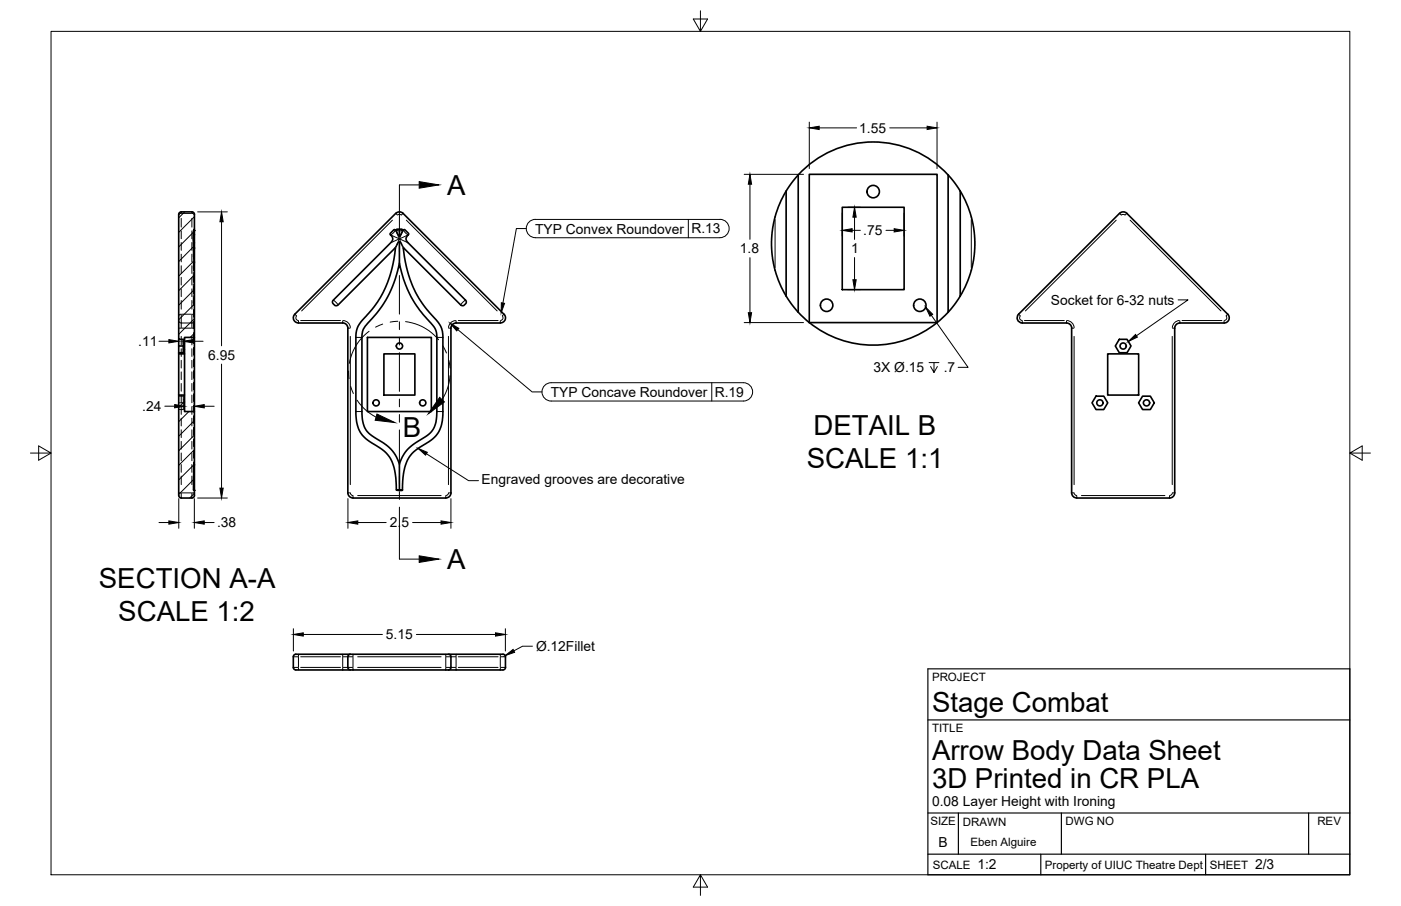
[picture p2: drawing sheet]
<svg xmlns="http://www.w3.org/2000/svg" width="432mm" height="279mm" viewBox="0 0 432 279" stroke-linecap="round" stroke-linejoin="round" font-family="sans-serif">
<!-- layer: Visible -->
<g fill="none" stroke="#000" stroke-width=".51">
<path d="M242.3 58.9a30 30 0 0 0-4 10.4l-.4 3.1-.1 3.5 .2 3.1 .6 3.2a30.7 30.7 0 0 0 3.7 9.1M246 54l-1.9 2.3-1.8 2.6v32.4M246 54v42.3M246 53.9a31.3 31.3 0 0 1 46.2 0M296 58.9l-1.8-2.6-2-2.3v42.3M296 58.9v32.4M296 58.9a29.9 29.9 0 0 1 3.9 10.5l.5 3 .1 3.5-.3 3.1-.6 3.2a30.9 30.9 0 0 1-3.6 9.1M55.3 65.6l.6-.3h3.3l.5 .3 .2 .5v4.6l-.3 .5v2.5l.3 7.4v23h-3v1.7h-.4v-1.2h-1.4v-38.5zM59.7 74.7l.2 1.8M59.9 70.7v.4M59.9 76.5v4.6M59.9 71.1v1.3"/>
<path d="M59.9 72.5v4M59.9 71.1l-.2 1.6M59.9 72.4v.1M123.1 74.6v.8a28.6 28.6 0 0 0 3.6 16.2 55.4 55.4 0 0 0 7.2 9.4l.6 1.6 .1 1.1v23.2a8.2 8.2 0 0 1-5.3 8.9 11.8 11.8 0 0 0-6.2 7.4M123.1 71.2v1.5M125.8 72.5a1.46 1.46 0 0 0 0 2.4l17.8 17.7 .1 .5-.1 .5-.8 .7-.8-.3-17.6-17.5a33.8 33.8 0 0 0 10.4 22.6 7.1 7.1 0 0 1 1.7 5v22.8a9.9 9.9 0 0 1-5.4 10 11.2 11.2 0 0 0-6.9 10.2l-.2 4.1h-.9M125.8 72.4l.1-.4-1.1-1.2-.7 .3-.3-.4h-1.4l-.3 .4-.7-.3-1.2 1.2 .2 .5a1.46 1.46 0 0 1 0 2.4l-17.8 17.7-.1 .5 .1 .5 .8 .7 .8-.3 17.6-17.5a33.8 33.8 0 0 1-10.6 22.8 6.9 6.9 0 0 0-1.5 4.8v22.8a9.9 9.9 0 0 0 6.2 10.5 11.5 11.5 0 0 1 6.1 10.7l.2 2.9M125.8 72.4v.1M259.6 63.9h19.1v25.4h-19.1zM92 99.6h13.6M92 99.6a1.57 1.57 0 0 1-1.5-1 1.57 1.57 0 0 1 .4-1.7l31.1-31.1a1.59 1.59 0 0 1 2.2 0l31.1 31.1a1.57 1.57 0 0 1 .4 1.7 1.57 1.57 0 0 1-1.5 1M105.6 99.6a1.59 1.59 0 0 1 1.6 1.6v50.8a1.59 1.59 0 0 0 1.6 1.6h28.6a1.63 1.63 0 0 0 1.6-1.6v-50.8a1.59 1.59 0 0 1 1.6-1.6h13.6"/>
<path d="M123.1 81.1a35.7 35.7 0 0 1-10.5 19.4l-.8 1.4-.3 1.8v23.2a8.2 8.2 0 0 0 5.3 8.9 11 11 0 0 1 6.3 8.1v7.1M242.3 91.3l1.8 2.7 1.9 2.3M246 96.3l3.4 3.2M249.4 99.5v-45.7h39.4v45.7M249.4 99.5h39.4M249.4 99.5a31.3 31.3 0 0 0 39.4 0M292.2 96.3l-3.4 3.2M296 91.3l-1.8 2.7-2 2.3M313.9 96.9l31.2-31.1a1.59 1.59 0 0 1 2.2 0l31.1 31.1M313.9 96.9a1.61 1.61 0 0 0-.3 1.7 1.61 1.61 0 0 0 1.5 1h13.6a1.56 1.56 0 0 1 1.6 1.6v50.8a1.59 1.59 0 0 0 1.6 1.6h28.6a1.59 1.59 0 0 0 1.6-1.6v-50.8a1.59 1.59 0 0 1 1.6-1.6M378.4 96.9a1.6 1.6 0 0 1 .3 1.7 1.6 1.6 0 0 1-1.4 1h-13.7M55.1 108.8h1.4v-1.1h.4v1.4h-1.8z"/>
<path d="M55.1 104.6v4.2M55.1 109.1v12.7M55.1 106.7h1.4M56.5 105.8v1.9M56.9 105.8v1.9M56.9 109.1v12.7M59.9 104.1v22.8M113.2 104.1h19.7v22.8h-19.7zM118.3 109.1h9.6v12.7h-9.6zM341.4 109.1h9.5v12.7h-9.5zM345 104.6h2.4l1.2 2.1-1.2 2.1h-2.4l-1.3-2.1zM55.1 121.8h1.8v5.1h3v16.3l-.3 6.7 .3 2.9-.2 .5-.6 .3h-3.2l-.6-.3-.2-.5z"/>
<path d="M337.8 122.2h2.4l1.2 2-1.2 2.1h-2.4l-1.2-2.1zM352.1 122.2h2.4l1.3 2-1.3 2.1h-2.4l-1.2-2.1zM59.6 151l.3 .2M59.9 143.2v8M123.1 151h.8l-.8 .2M123.1 151h-.9l.9 .2M90.6 202l.6-.2h63.3a1.11 1.11 0 0 1 1.3 .7v3.3a1.28 1.28 0 0 1-1.6 .8h-62.2a1.27 1.27 0 0 1-1.6-.8v-3.3zM108 201.8l-.6 .2-.2 .5v3.3l.2 .6 .6 .2M138.2 201.8l.6 .2 .2 .5-.1 3.6-.7 .5"/>
<circle cx="269.1" cy="59.1" r="1.92"/>
<circle cx="254.8" cy="94.1" r="1.92"/>
<circle cx="283.5" cy="94.1" r="1.92"/>
<circle cx="123.1" cy="106.7" r=".95"/>
<circle cx="346.2" cy="106.7" r=".95"/>
<circle cx="115.9" cy="124.2" r=".95"/>
<circle cx="130.3" cy="124.2" r=".95"/>
<circle cx="339" cy="124.2" r=".95"/>
<circle cx="353.4" cy="124.2" r=".95"/>
</g>
<!-- layer: Visible Narrow -->
<g fill="none" stroke="#000" stroke-width=".31">
<path d="M59.6 73.7l.3 1.1M59.7 74.7v.7M59.7 75.4l.2 1.3M59.7 72.2l.2 .2M59.7 75.3h.1M59.9 71l-.2 1.7M59.9 71l-.3 .2M59.9 71h.1M59.9 72.5l-.3 1.1M120.5 72.5l2.5 1.1M120.9 67.9l-27.9 28M121.8 70.9l-.6 .9-.8 .6"/>
<path d="M122 71.1l.7 1.3 .4 .3M122 71.1l1 2.4M122 65.8l.5 .5M122 71.1h.1M122.2 71h.1M122.2 71l.9 1.7M122.4 75.3l.3-.4a.5 .5 0 0 1 .8 0l.3 .4M122.4 75.3l-.8 1.3M122.4 75.3h.1M122.5 75.4l.4-.7h.4l1 2M122.5 75.4l-.6 1.3M122.6 66.3l.5-.2 .5 .2"/>
<path d="M123 73.7l-2.5 1.1M123.1 73.7l-.7 1.5M123.1 70.7v.5l-.9-.2M123.1 73.7l.7 1.5M123.2 73.7l2.5 1.1M123.8 75.3l.8 1.3M123.8 75.3h-.1M124 71l-.9 1.7M124 71l-.9 .2M124 71h.1M124.2 71.1h.1M124.2 71.1l-1.1 1.6"/>
<path d="M124.2 71.1l-1 2.4M124.2 65.8l-.5 .5M124.4 70.9l.8 1.1 .6 .4M125.2 67.9l28 28M125.7 72.5l-2.5 1.1M238.9 67.7v14.8M299.4 67.7v14.8M344 67.9l-28 28M345.1 65.8l.4 .5M345.6 66.3l.6-.2 .5 .2M347.3 65.8l-.5 .5M348.3 67.9l28 28"/>
<path d="M90.9 96.9l.5 .5M91.4 97.5l-.2 .8 .7 .5M92 98.9v.7M92.7 98.8h12.2M102.7 92.5l1.5 1.5M105.6 98.9v.7M105.8 98.9a2.35 2.35 0 0 1 2.2 2.1M140.4 98.9a2.35 2.35 0 0 0-2.2 2.1M140.6 98.9v.7M141.2 98.8h12.3M143.4 92.5l-1.4 1.5M154.2 98.9v.7"/>
<path d="M154.9 97.5l.1 .8-.7 .5M155.3 96.9l-.5 .5M313.9 96.9l.6 .5M314.4 97.5l-.1 .8 .7 .5M315.1 98.9v.7M315.7 98.8h12.3M328.7 98.9v.7M328.9 98.9a2.35 2.35 0 0 1 2.2 2.1M363.5 98.8a2.35 2.35 0 0 0-2.2 2.2M363.6 98.9v.7M364.3 98.8h12.3M377.3 98.9v.7"/>
<path d="M377.9 97.5l.2 .8-.7 .5M378.4 96.9l-.5 .5M107.2 101.2h.7M108 103.7v45.8M109.8 104.1h1.7M134.7 104.1h1.7M138.2 103.7v45.8M138.3 101.2h.7M330.3 101.2h.7M331 103.7v45.8M361.3 103.7v45.8M361.4 101.2h.7"/>
<path d="M109.8 126.9h1.7M134.7 126.9h1.7M59.7 151.1l.2 .1M59.9 151v.2M59.9 151h.1M59.9 151v.1M59.9 151.2h.1M107.2 152h.7M108 152.1l.2 .5 .5 .2M108.8 152.9v.7M110.2 152.8h25.8M123.1 151.1v.1z"/>
<path d="M123.9 151l-.1 .2M123.9 151l.1 .1M123.9 151h.1M137.4 152.9v.7M138.2 152.1l-.2 .5-.5 .2M138.3 152h.7M330.3 152h.7l.3 .6 .5 .2M331.9 152.9v.7M333.3 152.8h25.7M360.5 152.9v.7M361.3 152.1l-.2 .5-.6 .2M361.4 152h.7"/>
<path d="M90.4 202.5h1.5M90.4 205.8h1.5M92 201.8v.7M92 205.9v.7M92 202.7v3M92.7 202.5h12.2M92.7 205.8h12.2M105.6 201.8v.7M105.6 205.9v.7M105.6 202.7v3M105.7 202.5h1.5M105.7 205.8h1.5"/>
<path d="M107.2 202.5h1.5M107.2 205.8h1.5M108.8 201.8v.7M108.8 205.9v.7M108.8 202.7v3M110.2 202.5h25.8M110.2 205.8h25.8M137.4 201.8v.7M137.4 205.9v.7M137.4 202.7v3M137.5 202.5h1.5M137.5 205.8h1.5"/>
<path d="M139 202.5h1.4M139 205.8h1.4M140.6 201.8v.7M140.6 205.9v.7M140.6 202.7v3M141.2 202.5h12.3M141.2 205.8h12.3M154.2 201.8v.7M154.2 205.9v.7M154.2 202.7v3M154.3 202.5h1.5M154.3 205.8h1.5"/>
</g>
<!-- layer: Hidden Narrow -->
<g fill="none" stroke="#000" stroke-width=".31">
<path d="M55.8 65.8l-.5 .2-.2 .3M55.9 65.3v.5M55.9 67.4v2.6M55.9 71.2v2.4M55.9 74.8v2.4M55.9 78.4v2.4M56 65.8h3M59.1 65.3a.45 .45 0 0 0 .1 .5 .45 .45 0 0 0 .5 .2l.2 .3M59.1 67.4v2.6M59.1 71.2v2.4M59.1 74.8v2.4M59.1 78.4v2.4"/>
<path d="M59.6 73.7l.1 1.5M59.6 71.2h.1M59.7 72.7h.1M59.7 74.7h.1M59.7 74.6v.7M59.7 75.3l.2 1.3M59.9 71.1l-.3 1.6M59.9 71.1l-.3 2.4M59.9 71.1h.1M59.9 71v.1M59.9 70.9l-.3 .7 .1 .6M55.8 96.9l-.5 .1-.2 .4"/>
<path d="M55.9 97v2.6M55.9 99.6v1.5M55.9 82v2.3M55.9 85.5v2.4M55.9 89.1v2.4M55.9 92.7v2.6M56 96.9h3M59.1 99.6v1.5M59.1 97v2.6M59.1 82v2.3M59.1 85.5v2.4M59.1 89.1v2.4"/>
<path d="M59.1 92.7v2.6M59.2 96.9l.5 .1 .2 .4M59.9 92.5l-.3 .7 .3 .8M55.1 101.2h.7M55.9 103.7v2.7M55.9 107.5v2.4M55.9 111.1v2.4M55.9 114.7v2.4M55.9 118.3v2.4M56 101.2h3M59.1 103.7v2.7M59.1 107.5v2.4"/>
<path d="M59.1 111.1v2.4M59.1 114.7v2.4M59.1 118.3v2.4M59.2 101.2h.7M59.7 104.1h.2zM55.9 121.8v2.4M55.9 125.4v2.4M55.9 129v2.4M55.9 132.5v2.4M55.9 136.1v2.4M55.9 139.7v2.4M59.1 121.8v2.4"/>
<path d="M59.1 125.4v2.4M59.1 129v2.4M59.1 132.5v2.4M59.1 136.1v2.4M59.1 139.7v2.4M59.7 126.9h.2zM55.1 152h.7M55.9 152.1v1.5M55.9 143.3v2.3M55.9 146.8v2.7M56 152h3M59.1 152.1v1.5"/>
<path d="M59.1 143.3v2.3M59.1 146.8v2.7M59.2 152h.7M59.9 151.2h.1"/>
</g>
<!-- layer: Hidden -->
<g fill="none" stroke="#000" stroke-width=".31">
<path d="M59.6 76.9v2.4M59.6 72.7h.1M59.6 77.6v2.4M59.7 74.7l-.1 1.7M59.9 70.8l-.3 1v3.9M59.9 70.7l-.3 .5v1.5M55.1 98.8l.3 .6 .5 .2h3.5l.5-.8M59.6 91.2v2.3l.3 .8M59.6 80.5v2.3M59.6 84v2.4M59.6 87.6v2.4M59.6 99v2.4"/>
<path d="M59.6 95.4v2.4M59.6 91.9v2.4M59.6 88.3v2.4M59.6 84.7v2.4M59.6 81.2v2.3M59.6 102.6v3.4M59.6 107.1v2.4M59.6 110.7v2.4M59.6 114.3v2.4M59.6 117.9v2.3M55.1 124.2h1.4v2.1h-1.4M55.1 122.2h1.4v2"/>
<path d="M56.5 125.2h.4M56.5 123.3h.4M59.6 138.9v2.4M59.6 135.4v2.3M59.6 131.8v2.4M59.6 128.2v2.4M59.6 121.4v2.4M59.6 125v2M59.6 151h.1M59.6 149.6v1.4M59.6 146.1v2.4M59.6 142.5v2.4"/>
<path d="M59.6 151l.1 .1M59.9 151.2h.1"/>
</g>
<!-- layer: Border -->
<path d="M15.7 9.7h400.3v260.1h-400.3zM215.9 3.3v6.4l-2.2-3.8h4.4l-2.2 3.8M9.4 139.7h6.3l-3.8-2.2v4.4l3.8-2.2M416 139.7l3.8 2.2v-4.4l-3.8 2.2h6.4M215.9 269.8l2.2 3.8h-4.4l2.2-3.8v6.3" fill="none" stroke="#000" stroke-width=".31"/>
<!-- layer: Titleblock -->
<path d="M286 206.3h130v63.5h-130zM286 222h130M286 250.7h130M295.4 250.7v12.7M327.1 250.7v12.7M403.3 250.7v12.7M286 263.4h130M320.8 263.4v6.4M371.6 263.4v6.4" fill="none" stroke="#000" stroke-width=".36"/>
<!-- layer: Hatching -->
<g fill="none" stroke="#000" stroke-width=".31">
<path d="M56.9 65.3l-1.8 1.9M59.6 71.6l-4.5 4.5M59.7 76.1l-4.6 4.5M59.9 66.8l-4.8 4.8M59.8 80.4l-4.7 4.7M59.9 84.8l-4.8 4.8M59.9 89.3l-4.8 4.8M59.9 93.8l-4.8 4.8M59.9 98.3l-4.8 4.8M59.9 102.8l-1.3 1.3M56.9 123.7l-1.8 1.8M58.2 126.9l-3.1 3.1"/>
<path d="M59.9 129.7l-4.8 4.8M59.9 134.2l-4.8 4.8M59.9 138.7l-4.8 4.8M59.6 147.9l-4.5 4.6M59.9 143.2l-4.8 4.8M59.9 152.1l-1.4 1.5"/>
</g>
<!-- layer: Section Lines -->
<g fill="none" stroke="#000" stroke-width=".31">
<path d="M129.2 57h-6.1v16.1M123.1 75.4v2.4M123.1 80.2v2.4M123.1 85v11.9M123.1 99.3v2.3M123.1 104v2.4M123.1 108.8v11.9M123.1 123.1v2.4M123.1 127.8v2.4M123.1 132.6v11.9M123.1 146.9v2.3M123.1 151.6v2.4"/>
<path d="M123.1 156.4v16h6.1"/>
</g>
<path d="M129.2 56l6.1 1-6.1 1zM129.2 171.4l6.1 1-6.1 1z" fill="#000" stroke="#000" stroke-width=".31"/>
<!-- layer: FD_Dimensions -->
<g fill="none" stroke="#000" stroke-width=".31">
<path d="M249.4 37.7v14.3M252.5 39.4h11.5M274.2 39.4h11.5M288.8 37.7v14.3M229.4 53.8h18.2M231.1 56.8v17M60.9 65.3h9.2M68.3 68.4v38.2M162.2 70.5h-3l-4.2 23M165 73.3h56.9M165 73.3a2.82 2.82 0 0 1-2.8-2.8 2.82 2.82 0 0 1 2.8-2.8l56.9-.1a2.83 2.83 0 0 1 2.8 2.9 2.83 2.83 0 0 1-2.8 2.8M212.2 67.7v5.6"/>
<path d="M231.1 79.5v16.9M259.6 65.7v7.1M261.4 63.9h3.8M262.6 71h2.6M263.4 67v6.8M263.4 79.4v6.9M273.1 71h2.5M278.6 65.7v7.1M229.4 99.5h18.2M261.4 89.3h3.8M49 105.2h3M55.1 106.4v.6"/>
<path d="M56.5 106.4v.6M59.5 105.2h3.1M68.3 112.3v38.2M141.1 101.6l22.9 19.3h3M167.7 119.1a2.82 2.82 0 0 1 2.2-1.1h59.2a2.83 2.83 0 0 1 2.9 2.9 2.83 2.83 0 0 1-2.9 2.8h-59.2a2.83 2.83 0 0 1-2.6-1.6 2.83 2.83 0 0 1 .4-3zM219.4 118v5.7M50.8 125.3h3M56.9 123.5v1.6M59.9 123.5v1.6M62.9 125.3h3.1M55.1 153.8v9.1M59.9 153.8v9.1"/>
<path d="M60.9 153.6h9.2M107.2 153.8v9.1M139 153.8v9.1M49 161.1h3M62.9 161.1h3.1M110.3 161.1h8.7M127.2 161.1h8.7M90.4 193.9v6.9M93.5 195.7h24.4M128.3 195.7h24.4M155.8 193.9v6.9M164.1 199.3h-3l-2.7 1.4"/>
</g>
<g fill="#000" stroke="#000" stroke-width=".31">
<path d="M249.4 39.4l3.1-.5v1zM285.7 38.9l3.1 .5-3.1 .5zM231.1 53.8l.5 3h-1zM68.3 65.3l.5 3.1h-1zM259.6 71l3-.5v1zM263.4 63.9l.5 3.1h-1zM275.6 70.5l3 .5-3 .5zM154.5 93.4l1 .2-1 2.9zM230.6 96.4h1l-.5 3.1zM262.9 86.3h1l-.5 3zM52 104.7l3.1 .5-3.1 .5zM56.5 105.2l3-.5v1z"/>
<path d="M138.7 99.7l2.7 1.6-.6 .7zM53.8 124.8l3.1 .5-3.1 .5zM59.9 125.3l3-.5v1zM67.8 150.5h1l-.5 3.1zM52 160.6l3.1 .5-3.1 .5zM59.9 161.1l3-.5v1zM107.2 161.1l3.1-.5v1zM135.9 160.6l3.1 .5-3.1 .5zM90.4 195.7l3.1-.5v1zM152.7 195.2l3.1 .5-3.1 .5zM155.7 202.2l2.4-1.9 .5 .9z"/>
</g>
<!-- layer: Detail Boundary -->
<path d="M117.9 99.9l-2.1 1M122.6 99.1l-2.4 .2M125 99.2a15.5 15.5 0 0 1 10.2 5.6M107.4 114.4l.2 2.4M108.1 119.1l.8 2.2M113.7 102.2a15.6 15.6 0 0 0-6 9.9M136.5 106.7l1.1 2.2M138.3 111.1l.4 2.4M138.7 115.8l-.6 3.3-1.9 4.2M110.1 123.4l3 3.3 2.8 2" fill="none" stroke="#000" stroke-width=".31"/>
<path d="M116.2 127.7l5.5 2.6-6.1-.7zM135.5 122.5l1.5 1.5-5 3.6z" fill="#000" stroke="#000" stroke-width=".31"/>
<!-- layer: Hole Notes -->
<path d="M287 97.2l11.4 16.1h-3.1M286.3 111.8h3.1M287.9 111.8v3.1l-1.1-1.9M288.9 113l-1 1.9" fill="none" stroke="#000" stroke-width=".31"/>
<path d="M285.3 94.7l2.2 2.2-.9 .6z" fill="#000" stroke="#000" stroke-width=".31"/>
<!-- layer: Leaders -->
<path d="M347.8 105.3l2.2-2.2 .5 .9zM128.9 138.3l2.8 1.2-.6 .9z" fill="#000" stroke="#000" stroke-width=".31"/>
<path d="M363.1 92.5h3.1l-15.9 11M131.4 139.9l13 8.3h3.1" fill="none" stroke="#000" stroke-width=".31"/>
<g font-size="8.5">
<text x="137.8" y="60.1">A</text>
<text x="124.1" y="134.7">B</text>
<text x="250.7" y="134.1">DETAIL B</text>
<text x="248.6" y="144.3">SCALE 1:1</text>
<text x="137.8" y="175.5">A</text>
<text x="30.5" y="181.3">SECTION A-A</text>
<text x="36.5" y="191.6">SCALE 1:2</text>
<text x="287.3" y="219.5">Stage Combat</text>
<text x="287.3" y="234.5">Arrow Body Data Sheet</text>
<text x="287.3" y="243.1">3D Printed in CR PLA</text>
</g>
<g font-size="4.3">
<text x="264.8" y="40.9">1.55</text>
<text x="213.1" y="72">R.13</text>
<text x="164.9" y="72">TYP Convex Roundover</text>
<text x="266" y="72.5">.75</text>
<text x="228" y="78.1">1.8</text>
<text x="262.4" y="78.1">1</text>
<text x="323.9" y="94">Socket for 6-32 nuts</text>
<text x="42.6" y="106.8">.11</text>
<text x="64.2" y="111">6.95</text>
<text x="269.2" y="114.9">3X Ø.15</text>
<text x="290.9" y="114.9">.7</text>
<text x="169.8" y="122.4">TYP Concave Roundover</text>
<text x="220.3" y="122.4">R.19</text>
<text x="43.8" y="126.8">.24</text>
<text x="148.4" y="149.3">Engraved grooves are decorative</text>
<text x="66.9" y="162.6">.38</text>
<text x="120.2" y="162.6">2.5</text>
<text x="119" y="197.2">5.15</text>
<text x="165.2" y="200.7">Ø.12Fillet</text>
<text x="287.3" y="248.7">0.08 Layer Height with Ironing</text>
<text x="289.3" y="261.2">B</text>
<text x="301.2" y="268.1">1:2</text>
<text x="386.8" y="268.1">2/3</text>
</g>
<g font-size="3.5">
<text x="287.3" y="210.1">PROJECT</text>
<text x="287.3" y="225.8">TITLE</text>
<text x="286.7" y="254.5">SIZE</text>
<text x="296.8" y="254.7">DRAWN</text>
<text x="328.4" y="254.5">DWG NO</text>
<text x="406" y="254.5">REV</text>
<text x="299.1" y="260.9">Eben Alguire</text>
<text x="287.5" y="267.9">SCALE</text>
<text x="322.1" y="267.9">Property of UIUC Theatre Dept</text>
<text x="372.9" y="267.9">SHEET</text>
</g>
</svg>
